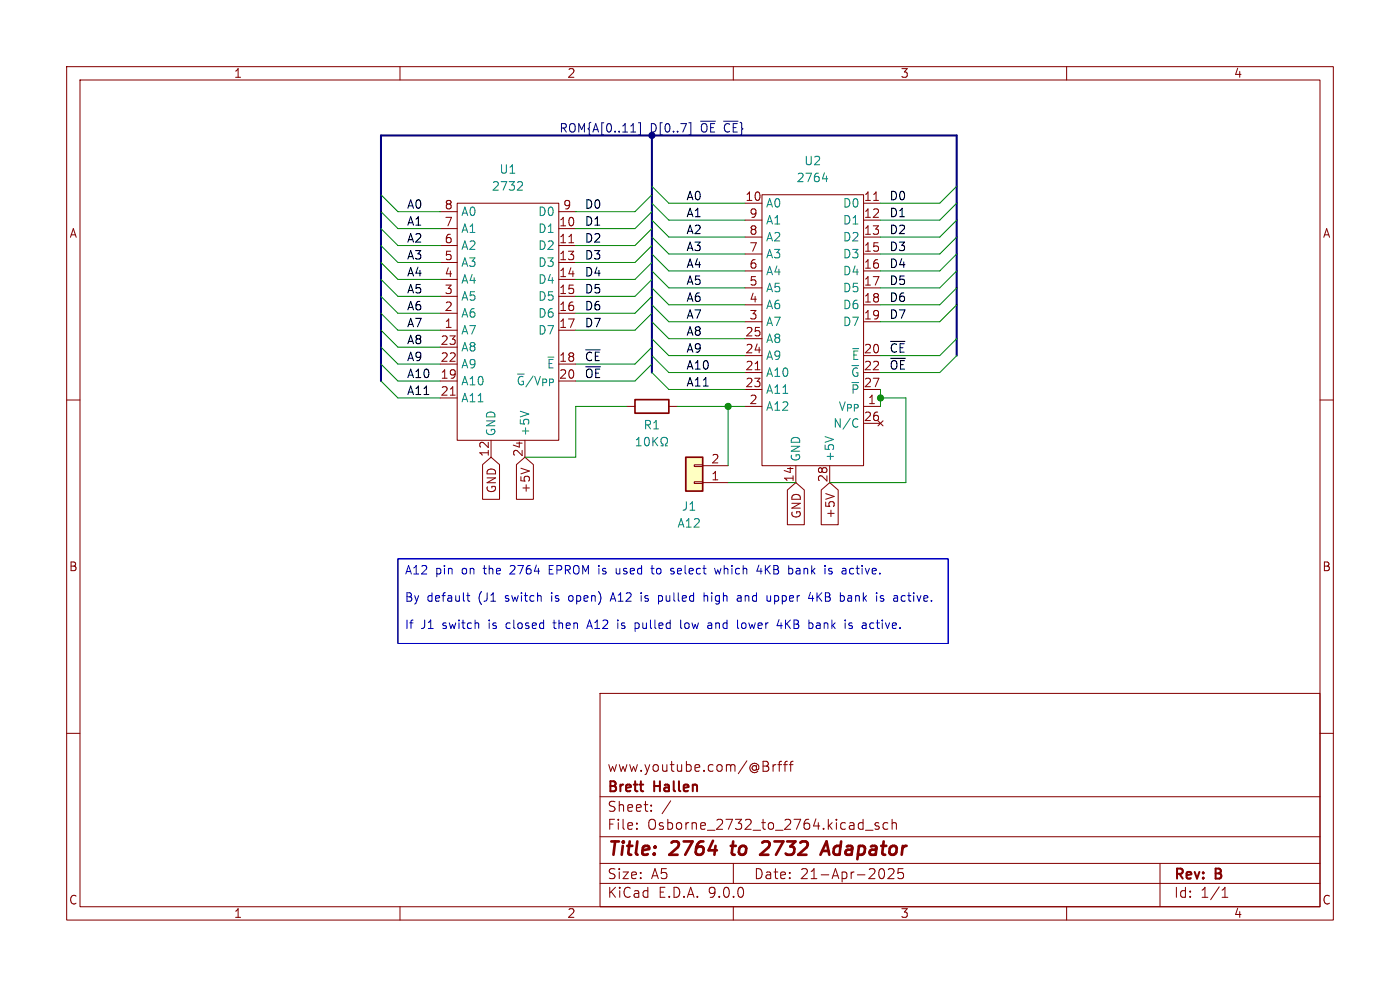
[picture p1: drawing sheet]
<svg xmlns="http://www.w3.org/2000/svg" width="297mm" height="210mm" viewBox="0 0 297 210" stroke-linecap="round" stroke-linejoin="round" font-family="sans-serif">
<g fill="none" stroke="#840000" stroke-width=".22">
<path d="M14.1 14.1h268.8v181.1h-268.8zM17 17h263v175.3h-263zM84.9 14.1v2.9M155.6 14.1v2.9M226.3 14.1v2.9M93.4 44.9h3.6M93.4 48.5h3.6M93.4 52.1h3.6M93.4 55.7h3.6M93.4 59.3h3.6M97 43.1h21.5v50.3h-21.5zM118.5 44.9h3.6"/>
<path d="M118.5 48.5h3.6M118.5 52.1h3.6M118.5 55.7h3.6M118.5 59.3h3.6M120.7 51.5h1M93.4 62.9h3.6M93.4 66.5h3.6M93.4 70h3.6M93.4 73.6h3.6M93.4 77.2h3.6M118.5 62.9h3.6M118.5 66.5h3.6"/>
<path d="M118.5 70h3.6M118.5 77.2h3.6M14.1 84.9h2.9M93.4 80.8h3.6M93.4 84.4h3.6M95.5 83.8h1.1M104.2 93.4v3.6M111.4 93.4v3.6M280 84.9h2.9M14.1 155.6h2.9M127.3 147.1h152.7v45.2h-152.7zM280 155.6h2.9"/>
<path d="M127.3 177.5h152.7M127.3 169h152.7M135.1 175.7v.2M135.1 174.6v.2M138.1 171.9v.2M138.1 170.8v.2M142.3 169.9l-1.8 2.7M163 162.7v.7M164 162.2v1.4M164.6 162.2l-.4 .1-.2 .3M165 162.2h.8M165.8 161.5l-.4 .1-.1 .2v1.8"/>
<path d="M166.2 162.2h.8M167 161.5l-.4 .1-.1 .2v1.8M167.4 162.2h.8M168.2 161.5l-.4 .1-.1 .2v1.8M183.6 176.1h1.6M186.4 174.6l-.5-.1-.3 .3 .1 .3 .7 .2v.5h-.8M188.3 174.6l-.6-.1-.4 .4v.6l.2 .3h.8M189.3 174.7a.53 .53 0 0 1 .9 .1v1.1M189.3 173.8v2.1M84.9 192.3v2.9M127.3 187.4h152.7M127.3 183.2h152.7"/>
<path d="M155.6 192.3v2.9M155.6 183.2v4.2M187.4 184.5a1.44 1.44 0 0 1-.3 1.9h-.2M189.6 184.5v.7l-1.3 1.2h1.4M190.6 184.3l-.1 1 .3-.2 .7 .1 .2 .3v.5l-.4 .4h-.5l-.3-.2M226.3 192.3v2.9M246.1 183.2v9.1M259.3 190.3h1.2M259.3 188.8l.6-.6v2.1"/>
</g>
<path d="M155 179.4h1.1M155.5 178.5l-.3 2.4 .4 .4M162.8 178.5h-.7l-.4 .3M163.1 179.7l-1.8 1.6h1.7M174 181.3l1.3-2.8 .6 2.8M174.4 180.5h1.4" fill="none" stroke="#840000" stroke-width=".57"/>
<path d="M110.5 38.5l.3 .4v.4l-1.1 1h1.1M116.2 75.8h1.3M110.4 87.2l1.8 .6" fill="none" stroke="#008484" stroke-width=".22"/>
<path d="M145.5 97h3.6v7.2h-3.6z" fill="#ffffc2"/>
<path d="M134.7 84.8h7.2v2.8h-7.2zM145.5 97h3.6v7.2h-3.6z" fill="none" stroke="#840000" stroke-width=".36"/>
<g fill="none" stroke="#840000" stroke-width=".22">
<path d="M158.1 43.1h3.5M158.1 46.7h3.5M158.1 50.3h3.5M158.1 53.9h3.5M158.1 57.5h3.5M161.6 41.3h21.6v57.5h-21.6zM183.2 43.1h3.6M183.2 46.7h3.6M183.2 50.3h3.6M183.2 53.9h3.6M183.2 57.5h3.6M185.3 42.5h1.1"/>
<path d="M158.1 61.1h3.5M158.1 64.7h3.5M158.1 68.3h3.5M158.1 71.8h3.5M158.1 75.4h3.5M158.1 79h3.5M160.2 78.4h1M183.2 61.1h3.6M183.2 64.7h3.6M183.2 68.3h3.6M183.2 75.4h3.6M183.2 79h3.6"/>
<path d="M102.4 98.6l1.8-1.6 1.8 1.6v7.3h-3.6zM109.6 98.6l1.8-1.6 1.8 1.6v7.3h-3.6zM110.5 99.3l1.8 .6M132.9 86.2h1.8M141.9 86.2h1.8M147.3 98.6h1.8v.4h-1.8zM149.1 98.8h5.4M158.1 82.6h3.5M158.1 86.2h3.5M168.8 98.8v3.6M176 98.8v3.6M183.2 82.6h3.6"/>
<path d="M183.2 86.2h3.6M183.2 89.8h3.6M186.3 89.3l1 1M187.3 89.3l-1 1M147.3 102.2h1.8v.4h-1.8zM149.1 102.4h5.4M167 103.9l1.8-1.5 1.8 1.5v7.4h-3.6zM174.2 103.9l1.8-1.5 1.8 1.5v7.4h-3.6zM175.2 104.7l1.8 .6"/>
</g>
<g fill="none" stroke="#008484" stroke-width=".22">
<path d="M174.5 37.9h1.1M175.3 37.3v1.2M180.9 74h1.3M135 94.6h1M135 93.3l.5-.5v1.8M136.9 93l.2-.2a.98 .98 0 0 1 .7 .7 .98 .98 0 0 1-.3 1l-.2 .1a.97 .97 0 0 1-.4-1.6zM138.5 92.8v1.8M138.8 93.5l.7 1.1M139.5 92.8l-1 1M140.2 94.6h.5v-.4a.77 .77 0 0 1-.4-1 .77 .77 0 0 1 1-.3 .83 .83 0 0 1-.1 1.3v.4h.4M175 92.6l1.8 .6M181.7 88.8l.3 .2"/>
<path d="M182 90.5l-.3 .1"/>
</g>
<path d="M133.8 28h1M135.4 26h.5v2.6h-.5M146.1 26h.5v2.6h-.5" fill="none" stroke="#000084" stroke-width=".22"/>
<path d="M138.3 28.7v50.3M203 75.4v-46.7h-122.2v52.1" fill="none" stroke="#000084" stroke-width=".43"/>
<g fill="none" stroke="#008400" stroke-width=".22">
<path d="M138.3 39.5l3.6 3.6h16.2M203 39.5l-3.6 3.6h-12.6M80.8 59.3l3.6 3.6h9M80.8 48.5l3.6 3.6h9M80.8 44.9l3.6 3.6h9M80.8 52.1l3.6 3.6h9M80.8 41.3l3.6 3.6h9M80.8 55.7l3.6 3.6h9M138.3 59.3l-3.6 3.6h-12.6M138.3 43.1l3.6 3.6h16.2M138.3 50.3l3.6 3.6h16.2M138.3 53.9l3.6 3.6h16.2"/>
<path d="M138.3 46.7l3.6 3.6h16.2M138.3 48.5l-3.6 3.6h-12.6M138.3 44.9l-3.6 3.6h-12.6M138.3 52.1l-3.6 3.6h-12.6M138.3 41.3l-3.6 3.6h-12.6M138.3 55.7l-3.6 3.6h-12.6M138.3 57.5l3.6 3.6h16.2M203 43.1l-3.6 3.6h-12.6M203 50.3l-3.6 3.6h-12.6M203 53.9l-3.6 3.6h-12.6M203 46.7l-3.6 3.6h-12.6M203 57.5l-3.6 3.6h-12.6"/>
<path d="M80.8 62.9l3.6 3.6h9M80.8 66.5l3.6 3.5h9M80.8 70l3.6 3.6h9M80.8 73.6l3.6 3.6h9M80.8 77.2l3.6 3.6h9M138.3 62.9l-3.6 3.6h-12.6M138.3 75.4l3.6 3.6h16.2M138.3 79l3.6 3.6h16.2M138.3 66.5l-3.6 3.5h-12.6M138.3 61.1l3.6 3.6h16.2M138.3 68.3l3.6 3.5h16.2M138.3 64.7l3.6 3.6h16.2"/>
<path d="M138.3 71.8l3.6 3.6h16.2M138.3 73.6l-3.6 3.6h-12.6M138.3 77.2l-3.6 3.6h-12.6M203 75.4l-3.6 3.6h-12.6M203 61.1l-3.6 3.6h-12.6M203 64.7l-3.6 3.6h-12.6M203 71.8l-3.6 3.6h-12.6M80.8 80.8l3.6 3.6h9M132.9 86.2h-10.8v10.8h-10.7M143.7 86.2h14.4M154.5 86.2v12.6M186.8 82.6v3.6"/>
<path d="M186.8 84.4h5.4v18h-16.2M154.5 102.4h14.3"/>
</g>
<g fill="none" stroke="#0000c2" stroke-width=".22">
<path d="M84.4 118.5h116.8v18h-116.8zM117.4 120h-.9v1.8h.9M138.3 120v1.5l.5 .3M162.4 120v1.8M163.4 120l-1 1M99 126.3h.7M99.2 125.7v1.6l.5 .2M116.5 120.8h.6M117.3 132.1h.7M117.6 131.5v1.7M120.8 126.4l-.2 .3v.5l.2 .3M124.6 132.8h.9"/>
<path d="M125.1 131.5l-.6 1.8M129.6 127h.9M130 125.7l-.6 1.8M130.7 121.5l.3 .3 .5-.2M131.1 131.5v.2M134.9 132.1l.5 .1 .2 .3-.1 .7-.6 .1M136 125.7v.2M138.1 120.6h.7M139.9 126.3l.5 .1 .2 .3-.1 .7-.6 .1M142.8 121.2l.2 .2-.2 .4M142.8 120.6h.2M144.4 131.5v1.6l.3 .2"/>
<path d="M145.9 132.1l-.5 .1-.1 .3v.7l.6 .1M149.4 126.5l.2-.2 .5 .1v1.1M149.4 125.7v1.8M151.6 120.6l.3 1.2 .4-.9 .3 .9 .4-1.2M156.6 126.3h.4l.2 .3v.9M157.2 127.5h-.6M157.2 126.8l-.6 .1M157.4 132.3l.5-.2 .4 .4v.5l-.2 .2-.4 .1-.3-.1M160.6 121.2h1.1M161.4 120.6v1.2M164.3 127.5h.5M164.3 126.3v1.8"/>
<path d="M164.8 126.3l-.5 .1M164.8 132.7h1.2M166.6 131.5v1.8M166.9 132.3l.8 1M167.7 131.5l-1.1 1.1M169 120.6h.6M169.6 121.1h-.5a.35 .35 0 0 0-.2 .3 .35 .35 0 0 0 .2 .4h.5M171.9 125.7l-.4 1.2h1.1M173.2 132.2h.7l.1 1.1M173.2 133.2h.8M173.3 125.7v1.8M173.6 126.5l.7 1"/>
<path d="M174 132.6l-.8 .1M174.3 125.7l-1 1.1M176.5 121.2v.5M179.9 126.4h.7l.1 1.1M179.9 127.5h.8M180.6 120.6h.5M180.7 126.8l-.8 .1M181.1 121.7l-.5 .1M185.2 132.1l.2 .1M185.4 133.2l-.2 .1M185.9 132.1h.7M191.9 126.3l.1 .1"/>
<path d="M192 127.5h-.1M192.6 126.3h.6"/>
</g>
<g fill="#008400" stroke="#008400" stroke-width=".22">
<circle cx="154.5" cy="86.2" r=".65"/>
<circle cx="186.8" cy="84.4" r=".65"/>
</g>
<g font-size="3.9" fill="#840000">
<text x="128.7" y="182.3">Title:</text>
<text x="142.4" y="182.3">2764</text>
<text x="156.4" y="182.3">to</text>
<text x="163.9" y="182.3">2732</text>
<text x="177.9" y="182.3">Adapator</text>
</g>
<g font-size="3" fill="#840000">
<text x="128.7" y="164">www.youtube.com/@Brfff</text>
<text x="128.7" y="172.5">Sheet:</text>
<text x="128.7" y="168.6">Brett</text>
<text x="138.8" y="168.6">Hallen</text>
<text x="128.7" y="176.3">File:</text>
<text x="137.3" y="176.3">Osborne_2732_to_2764.kicad_sch</text>
<text x="128.7" y="190.8">KiCad</text>
<text x="128.7" y="186.8">Size:</text>
<text x="138.1" y="186.8">A5</text>
<text x="139.6" y="190.8">E.D.A.</text>
<text x="150.4" y="190.8">9.0.0</text>
<text x="159.8" y="186.8">Date:</text>
<text x="169.7" y="186.8">21-Apr-2025</text>
<text x="248.9" y="187.1">Rev:</text>
<text x="248.9" y="190.8">Id:</text>
<text x="254.7" y="190.8">1/1</text>
<text x="257.9" y="187.1">B</text>
</g>
<g font-size="2.6" fill="#840000">
<text x="49.5" y="16.8">1</text>
<text x="120.2" y="16.8">2</text>
<text x="190.9" y="16.8">3</text>
<text x="261.6" y="16.8">4</text>
<text x="14.6" y="50.7">A</text>
<text x="280.5" y="50.7">A</text>
<text x="14.5" y="121.5">B</text>
<text x="280.4" y="121.5">B</text>
<text x="14.5" y="192.2">C</text>
<text x="49.5" y="195">1</text>
<text x="120.2" y="195">2</text>
<text x="190.9" y="195">3</text>
<text x="261.6" y="195">4</text>
<text x="280.4" y="192.2">C</text>
</g>
<g font-size="2.5" fill="#000084">
<text x="118.5" y="28.2">ROM{A[0..11]</text>
<text x="137.9" y="28.2">D[0..7]</text>
<text x="148.9" y="28.2">~{OE}</text>
<text x="154" y="28.2">~{CE}}</text>
</g>
<g font-size="2.5" fill="#008484">
<text x="170.5" y="35.3">U2</text>
<text x="104.2" y="40.7">2732</text>
<text x="105.8" y="37.1">U1</text>
<text x="168.9" y="38.9">2764</text>
<text x="97.7" y="46.1">A0</text>
<text x="114" y="46.1">D0</text>
<text x="162.4" y="44.3">A0</text>
<text x="162.4" y="47.9">A1</text>
<text x="178.7" y="44.3">D0</text>
<text x="178.7" y="47.9">D1</text>
<text x="97.7" y="49.7">A1</text>
<text x="97.7" y="53.3">A2</text>
<text x="114" y="49.7">D1</text>
<text x="114" y="53.3">D2</text>
<text x="162.4" y="51.5">A2</text>
<text x="178.7" y="51.5">D2</text>
<text x="97.7" y="56.9">A3</text>
<text x="114" y="56.9">D3</text>
<text x="162.4" y="55.1">A3</text>
<text x="162.4" y="58.7">A4</text>
<text x="178.7" y="55.1">D3</text>
<text x="178.7" y="58.7">D4</text>
<text x="97.7" y="60.5">A4</text>
<text x="97.7" y="64.1">A5</text>
<text x="114" y="60.5">D4</text>
<text x="114" y="64.1">D5</text>
<text x="162.4" y="62.3">A5</text>
<text x="162.4" y="65.9">A6</text>
<text x="178.7" y="62.3">D5</text>
<text x="178.7" y="65.9">D6</text>
<text x="97.7" y="67.7">A6</text>
<text x="97.7" y="71.3">A7</text>
<text x="114" y="67.7">D6</text>
<text x="114" y="71.3">D7</text>
<text x="162.4" y="69.5">A7</text>
<text x="178.7" y="69.5">D7</text>
<text x="97.7" y="74.9">A8</text>
<text x="162.4" y="73.1">A8</text>
<text x="162.4" y="76.7">A9</text>
<text x="180.6" y="76.7">~{E}</text>
<text x="97.7" y="78.5">A9</text>
<text x="97.7" y="82">A10</text>
<text x="109.4" y="82">~{G}/V_{PP}</text>
<text x="115.9" y="78.5">~{E}</text>
<text x="162.4" y="80.2">A10</text>
<text x="162.4" y="83.8">A11</text>
<text x="180.4" y="80.2">~{G}</text>
<text x="180.4" y="83.8">~{P}</text>
<text x="97.7" y="85.6">A11</text>
<text x="162.4" y="87.4">A12</text>
<text x="177.7" y="87.4">V_{PP}</text>
<text x="105.4" y="92.7" transform="rotate(-90 105.4 92.7)">GND</text>
<text x="112.6" y="92.7" transform="rotate(-90 112.6 92.7)">+5V</text>
<text x="136.4" y="91.4">R1</text>
<text x="176.6" y="91">N/C</text>
<text x="170.1" y="98.1" transform="rotate(-90 170.1 98.1)">GND</text>
<text x="177.2" y="98.1" transform="rotate(-90 177.2 98.1)">+5V</text>
<text x="143.6" y="112.2">A12</text>
<text x="144.5" y="108.6">J1</text>
</g>
<g font-size="2.5">
<text x="86.2" y="44.4">A0</text>
<text x="123.9" y="44.4">D0</text>
<text x="145.5" y="46.2">A1</text>
<text x="145.5" y="42.6">A0</text>
<text x="188.6" y="42.6">D0</text>
<text x="188.6" y="46.2">D1</text>
<text x="86.2" y="48">A1</text>
<text x="86.2" y="51.6">A2</text>
<text x="123.9" y="51.6">D2</text>
<text x="123.9" y="48">D1</text>
<text x="145.5" y="53.4">A3</text>
<text x="145.5" y="49.8">A2</text>
<text x="188.6" y="53.4">D3</text>
<text x="188.6" y="49.8">D2</text>
<text x="86.2" y="58.8">A4</text>
<text x="86.2" y="55.2">A3</text>
<text x="123.9" y="55.2">D3</text>
<text x="123.9" y="58.8">D4</text>
<text x="145.5" y="57">A4</text>
<text x="188.6" y="57">D4</text>
<text x="86.2" y="66">A6</text>
<text x="86.2" y="62.4">A5</text>
<text x="123.9" y="62.4">D5</text>
<text x="123.9" y="66">D6</text>
<text x="145.5" y="64.2">A6</text>
<text x="145.5" y="60.6">A5</text>
<text x="188.6" y="64.2">D6</text>
<text x="188.6" y="60.6">D5</text>
<text x="86.2" y="69.6">A7</text>
<text x="123.9" y="69.6">D7</text>
<text x="145.5" y="71.3">A8</text>
<text x="145.5" y="67.8">A7</text>
<text x="188.6" y="67.8">D7</text>
<text x="86.2" y="73.1">A8</text>
<text x="86.2" y="76.7">A9</text>
<text x="123.9" y="76.7">~{CE}</text>
<text x="145.5" y="74.9">A9</text>
<text x="188.6" y="74.9">~{CE}</text>
<text x="86.2" y="80.3">A10</text>
<text x="86.2" y="83.9">A11</text>
<text x="123.9" y="80.3">~{OE}</text>
<text x="145.5" y="82.1">A11</text>
<text x="145.5" y="78.5">A10</text>
<text x="188.6" y="78.5">~{OE}</text>
</g>
<g font-size="2.5" fill="#840000">
<text x="94.2" y="44.5">8</text>
<text x="119.3" y="44.5">9</text>
<text x="158" y="42.7">10</text>
<text x="158.9" y="46.3">9</text>
<text x="183.1" y="42.7">11</text>
<text x="183.1" y="46.3">12</text>
<text x="94.2" y="48.1">7</text>
<text x="94.2" y="51.7">6</text>
<text x="118.5" y="48.1">10</text>
<text x="118.5" y="51.7">11</text>
<text x="158.9" y="49.9">8</text>
<text x="158.9" y="53.5">7</text>
<text x="183.1" y="49.9">13</text>
<text x="183.1" y="53.5">15</text>
<text x="94.2" y="55.3">5</text>
<text x="94.2" y="58.9">4</text>
<text x="118.5" y="55.3">13</text>
<text x="118.5" y="58.9">14</text>
<text x="158.9" y="57.1">6</text>
<text x="183.1" y="57.1">16</text>
<text x="94.2" y="62.5">3</text>
<text x="118.5" y="62.5">15</text>
<text x="158.9" y="60.7">5</text>
<text x="158.9" y="64.3">4</text>
<text x="183.1" y="60.7">17</text>
<text x="183.1" y="64.3">18</text>
<text x="94.2" y="66.1">2</text>
<text x="94.2" y="69.7">1</text>
<text x="118.5" y="66.1">16</text>
<text x="118.5" y="69.7">17</text>
<text x="158" y="71.5">25</text>
<text x="158.9" y="67.9">3</text>
<text x="183.1" y="67.9">19</text>
<text x="93.3" y="73.3">23</text>
<text x="93.3" y="76.9">22</text>
<text x="118.5" y="76.9">18</text>
<text x="158" y="75.1">24</text>
<text x="183.1" y="75.1">20</text>
<text x="93.3" y="80.5">19</text>
<text x="118.5" y="80.5">20</text>
<text x="158" y="78.7">21</text>
<text x="158" y="82.3">23</text>
<text x="183.1" y="78.7">22</text>
<text x="183.1" y="82.3">27</text>
<text x="93.3" y="84.1">21</text>
<text x="158.9" y="85.9">2</text>
<text x="183.1" y="89.4">26</text>
<text x="184" y="85.9">1</text>
<text x="103.8" y="97" transform="rotate(-90 103.8 97)">12</text>
<text x="111" y="97" transform="rotate(-90 111 97)">24</text>
<text x="150.8" y="98.4">2</text>
<text x="105.5" y="104.8" transform="rotate(-90 105.5 104.8)">GND</text>
<text x="112.7" y="104.8" transform="rotate(-90 112.7 104.8)">+5V</text>
<text x="150.8" y="102">1</text>
<text x="168.5" y="102.4" transform="rotate(-90 168.5 102.4)">14</text>
<text x="175.7" y="102.4" transform="rotate(-90 175.7 102.4)">28</text>
<text x="170.2" y="110.2" transform="rotate(-90 170.2 110.2)">GND</text>
<text x="177.4" y="110.2" transform="rotate(-90 177.4 110.2)">+5V</text>
</g>
<g font-size="2.5" fill="#0000c2">
<text x="85.8" y="122.3">A12</text>
<text x="92.4" y="122.3">pin</text>
<text x="98.1" y="122.3">on</text>
<text x="103" y="122.3">the</text>
<text x="108.9" y="122.3">2764</text>
<text x="117.4" y="122.3">EPROM is</text>
<text x="132.2" y="122.3">used</text>
<text x="140.1" y="122.3">to</text>
<text x="144.4" y="122.3">select</text>
<text x="154.1" y="122.3">which</text>
<text x="163.2" y="122.3">4KB</text>
<text x="170.2" y="122.3">bank</text>
<text x="178.2" y="122.3">is</text>
<text x="182.2" y="122.3">active.</text>
<text x="85.8" y="128.1">By</text>
<text x="90.6" y="128.1">default</text>
<text x="101.6" y="128.1">(J1</text>
<text x="107.6" y="128.1">switch</text>
<text x="117.6" y="128.1">is</text>
<text x="121.6" y="128.1">open)</text>
<text x="130.9" y="128.1">A12</text>
<text x="137.5" y="128.1">is</text>
<text x="141.4" y="128.1">pulled</text>
<text x="151.4" y="128.1">high</text>
<text x="158.8" y="128.1">and</text>
<text x="165.3" y="128.1">upper</text>
<text x="174.5" y="128.1">4KB</text>
<text x="181.4" y="128.1">bank</text>
<text x="189.4" y="128.1">is</text>
<text x="193.4" y="128.1">active.</text>
<text x="85.8" y="133.9">If</text>
<text x="89.3" y="133.9">J1</text>
<text x="94" y="133.9">switch</text>
<text x="104.1" y="133.9">is</text>
<text x="108" y="133.9">closed</text>
<text x="118.4" y="133.9">then</text>
<text x="125.9" y="133.9">A12</text>
<text x="132.5" y="133.9">is</text>
<text x="136.5" y="133.9">pulled</text>
<text x="146.4" y="133.9">low</text>
<text x="152.5" y="133.9">and</text>
<text x="159.1" y="133.9">lower</text>
<text x="167.8" y="133.9">4KB</text>
<text x="174.8" y="133.9">bank</text>
<text x="182.8" y="133.9">is</text>
<text x="186.7" y="133.9">active.</text>
</g>
</svg>
